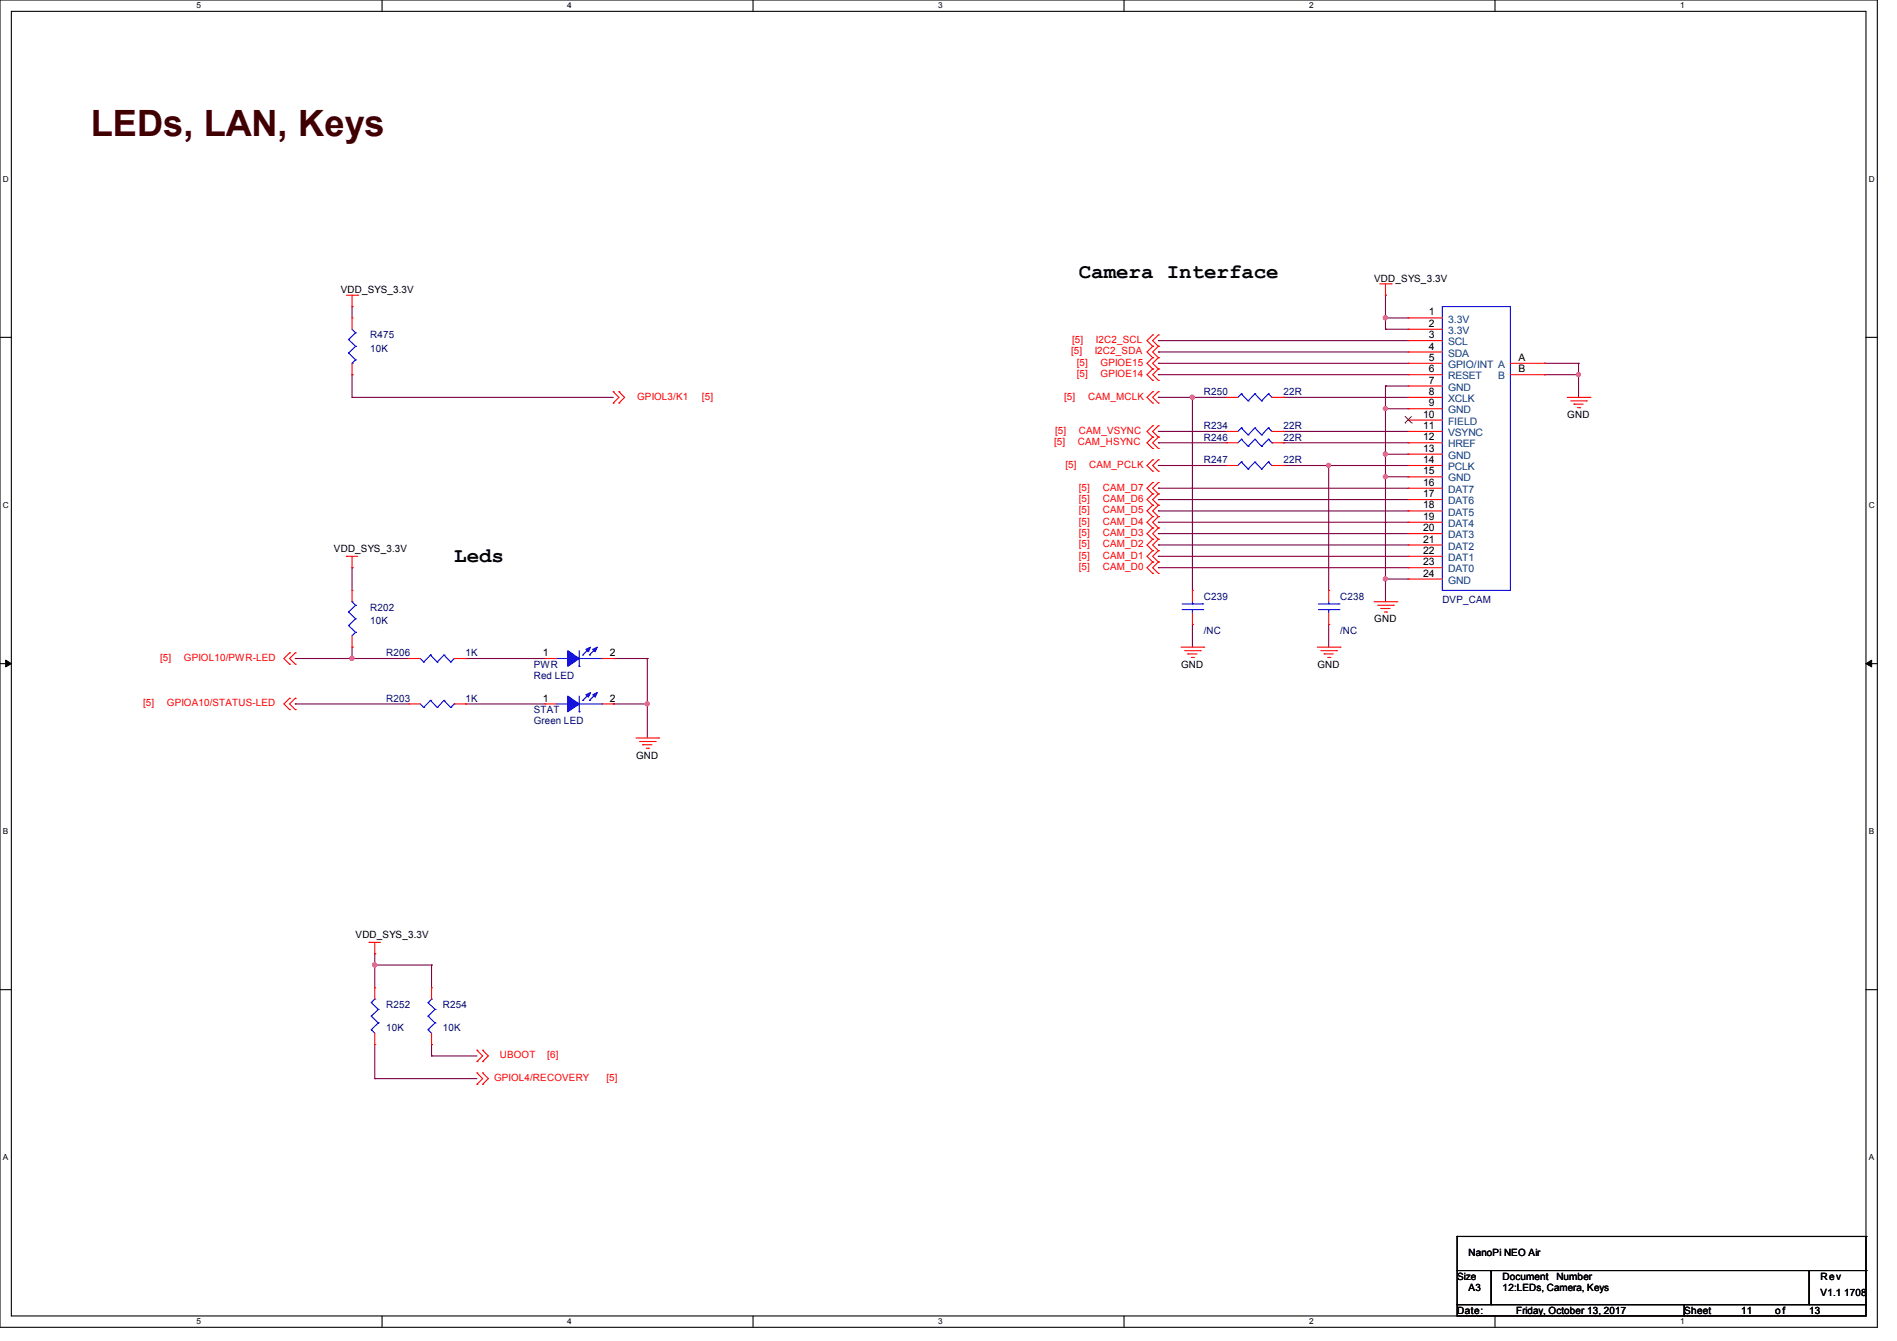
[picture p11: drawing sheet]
<svg xmlns="http://www.w3.org/2000/svg" width="297mm" height="210mm" viewBox="0 0 297 210" stroke-linecap="round" stroke-linejoin="round" font-family="sans-serif">
<path d="M0 0h293.9v207.9h-293.9zM1.8 1.8h290.3v204.3h-290.3z" fill="none" stroke="#000" stroke-width=".17"/>
<g fill="#fff">
<path d="M30.8 .2h.7v1.4h-.7z"/>
<path d="M30.8 206.2h.7v1.4h-.7z"/>
</g>
<path d="M59.8 0v1.8M59.8 206.1v1.8" fill="none" stroke="#000" stroke-width=".17"/>
<g fill="#fff">
<path d="M88.8 .2h.7v1.4h-.7z"/>
<path d="M88.8 206.2h.7v1.4h-.7z"/>
</g>
<path d="M117.9 0v1.8M117.9 206.1v1.8" fill="none" stroke="#000" stroke-width=".17"/>
<g fill="#fff">
<path d="M146.9 .2h.7v1.4h-.7z"/>
<path d="M146.9 206.2h.7v1.4h-.7z"/>
</g>
<path d="M176 0v1.8M176 206.1v1.8" fill="none" stroke="#000" stroke-width=".17"/>
<g fill="#fff">
<path d="M205 .2h.7v1.4h-.7z"/>
<path d="M205 206.2h.7v1.4h-.7z"/>
</g>
<path d="M234.1 0v1.8M234.1 206.1v1.8" fill="none" stroke="#000" stroke-width=".17"/>
<g fill="#fff">
<path d="M263.1 .2h.6v1.4h-.6z"/>
<path d="M263.1 206.2h.6v1.4h-.6z"/>
<path d="M.5 27.3h.9v1.4h-.9z"/>
<path d="M292.6 27.3h.9v1.4h-.9z"/>
<path d="M.5 78.4h.9v1.4h-.9z"/>
<path d="M292.6 78.4h.9v1.4h-.9z"/>
</g>
<path d="M0 52.8h1.8M292.1 52.8h1.8" fill="none" stroke="#000" stroke-width=".17"/>
<g fill="#fff">
<path d="M.5 129.5h.8v1.4h-.8z"/>
<path d="M292.6 129.5h.8v1.4h-.8z"/>
</g>
<path d="M0 103.9h1.8M292.1 103.9h1.8" fill="none" stroke="#000" stroke-width=".17"/>
<path d="M.9 103.4l.9 .5-.9 .5zM292.1 103.9l.9-.5v1z" fill="#000" stroke="#000" stroke-width=".16"/>
<g fill="#fff">
<path d="M.5 180.5h.8v1.4h-.8z"/>
<path d="M292.6 180.5h.8v1.4h-.8z"/>
</g>
<g fill="none" stroke="#000" stroke-width=".17">
<path d="M0 155h1.8M292.1 155h1.8M228.1 199h5.4v5.3h-5.4zM228.1 193.6h.1M228.1 193.6v5.4M228.1 193.6h64M233.5 199h49.8v5.3h-49.8zM283.3 199h8.8v5.3h-8.8zM292.1 193.6h.1M292.1 199h.1M292.1 193.6v5.4M228.1 204.3h35.6v1.8h-35.6z"/>
<path d="M263.7 204.3h28.4v1.8h-28.4z"/>
</g>
<g fill="none" stroke="#800040" stroke-width=".17">
<path d="M55.1 58.7h.1M55.1 48h.1M55.1 48v1.8M55.1 58.7v3.5M181.4 56.9h.1M181.4 58.7h.1M181.4 55.1h.1M181.4 53.3h.1M181.4 56.9h39.1M181.4 58.7h39.1M181.4 55.1h39.1M181.4 53.3h39.1"/>
<path d="M216.9 49.8h.1M216.9 51.6h.1M216.9 46.2h.1M216.9 46.2v5.4M216.9 49.8h3.6M216.9 51.6h3.6M241.8 58.7h.1M241.8 56.9h.1M241.8 56.9h5.3M241.8 58.7h5.3M247.1 58.7h.1M247.1 56.9h.1"/>
<path d="M247.1 56.9v5.3M55.1 62.2h.1M55.1 62.2h40.9M181.4 78.2h.1M181.4 76.5h.1M181.4 67.6h.1M181.4 72.9h.1M181.4 69.3h.1M181.4 62.2h.1M181.4 62.2h10.6M181.4 72.9h10.6M181.4 78.2h39.1"/>
<path d="M181.4 69.3h10.6M181.4 67.6h10.6M181.4 76.5h39.1M186.7 62.2h.1M186.7 62.2v30.3M200.9 72.9h.1M200.9 69.3h.1M200.9 67.6h.1M200.9 62.2h.1M200.9 62.2h19.6M200.9 72.9h19.6M200.9 69.3h19.6"/>
<path d="M200.9 67.6h19.6M208 72.9h.1M208 72.9v19.6M216.9 71.1h.1M216.9 60.5h.1M216.9 74.7h.1M216.9 64h.1M216.9 71.1h3.6M216.9 60.5v33.7M216.9 60.5h3.6M216.9 64h3.6M216.9 74.7h3.6"/>
<path d="M55.1 88.9h.1M55.1 88.9v3.6M181.4 81.8h.1M181.4 80h.1M181.4 88.9h.1M181.4 87.1h.1M181.4 85.3h.1M181.4 83.6h.1M181.4 81.8h39.1M181.4 80h39.1M181.4 88.9h39.1M181.4 87.1h39.1"/>
<path d="M181.4 85.3h39.1M181.4 83.6h39.1M186.7 97.8h.1M186.7 97.8v3.5M208 97.8h.1M208 97.8v3.5M216.9 90.7h.1M216.9 90.7h3.6M46.2 110.2h.1M46.2 103.1h.1M46.2 110.2h17.8M46.2 103.1h17.8"/>
<path d="M55.1 103.1h.1M55.1 101.3h.1M55.1 101.3v1.8M72.9 110.2h.1M72.9 103.1h.1M72.9 110.2h12.4M72.9 103.1h12.4M96 103.1h.1M96 110.2h.1M96 110.2h5.3M96 103.1h5.3M101.3 110.2h.1"/>
<path d="M101.3 103.1h.1M101.3 103.1v12.5M58.7 151.1h.1M58.7 149.4h.1M58.7 149.4v5.3M58.7 151.1h8.9M67.6 151.1h.1M67.6 151.1v3.6M58.7 163.6h.1M58.7 168.9h.1M58.7 163.6v5.3M58.7 168.9h16"/>
<path d="M67.6 163.6h.1M67.6 165.4h.1M67.6 163.6v1.8M67.6 165.4h7.1"/>
</g>
<g fill="#f0f" stroke="#f0f" stroke-width=".17">
<circle cx="55.1" cy="103.1" r=".32"/>
<circle cx="101.3" cy="110.2" r=".32"/>
<circle cx="58.7" cy="151.1" r=".32"/>
<circle cx="208" cy="72.9" r=".32"/>
<circle cx="247.1" cy="58.7" r=".32"/>
<circle cx="216.9" cy="64" r=".32"/>
<circle cx="216.9" cy="90.7" r=".32"/>
<circle cx="216.9" cy="74.7" r=".32"/>
<circle cx="216.9" cy="71.1" r=".32"/>
<circle cx="216.9" cy="49.8" r=".32"/>
<circle cx="186.7" cy="62.2" r=".32"/>
</g>
<g fill="none" stroke="#f00" stroke-width=".17">
<path d="M54.2 46.2h1.8M55.1 48h.1M55.1 49.8h.1M55.1 58.7h.1M55.1 46.2v1.8M55.1 49.8v1.8M55.1 56.9v1.8M56 46.2h.1M180.5 57.8h.1M180.5 56h.1M180.5 59.6h.1M180.5 54.2h.1"/>
<path d="M180.5 52.5h.1M180.5 56l-.9 .9 .9 .9M180.5 57.8l-.9 .9 .9 .9M180.5 54.2l-.9 .9 .9 .9M180.5 52.5l-.9 .8 .9 .9M181.4 57.8h.1M181.4 56h.1M181.4 59.6h.1M181.4 54.2h.1M181.4 52.5h.1M181.4 56l-.9 .9 .9 .9M181.4 57.8l-.9 .9 .9 .9"/>
<path d="M181.4 54.2l-.9 .9 .9 .9M181.4 52.5l-.9 .8 .9 .9M216 44.4h1.8M216.9 46.2h.1M216.9 44.4v1.8M217.8 44.4h.1M220.5 49.8h.1M220.5 51.6h.1M220.5 53.3h.1M220.5 55.1h.1M220.5 56.9h.1M220.5 58.7h.1"/>
<path d="M220.5 49.8h5.3M220.5 51.6h5.3M220.5 53.3h5.3M220.5 55.1h5.3M220.5 56.9h5.3M220.5 58.7h5.3M236.5 56.9h5.3M236.5 58.7h5.3M241.8 56.9h.1M241.8 58.7h.1M96 61.3h.1M96 63.1h.1"/>
<path d="M96 61.3l.9 .9-.9 .9M96.9 61.3h.1M96.9 63.1h.1M96.9 61.3l.9 .9-.9 .9M180.5 70.2h.1M180.5 68.5h.1M180.5 63.1h.1M180.5 61.3h.1M180.5 73.8h.1M180.5 72h.1M180.5 66.7h.1M180.5 77.3h.1"/>
<path d="M180.5 75.6h.1M180.5 79.1h.1M180.5 68.5l-.9 .8 .9 .9M180.5 61.3l-.9 .9 .9 .9M180.5 72l-.9 .9 .9 .9M180.5 66.7l-.9 .9 .9 .9M180.5 75.6l-.9 .9 .9 .8M180.5 77.3l-.9 .9 .9 .9M180.5 79.1l-.9 .9 .9 .9M181.4 70.2h.1M181.4 68.5h.1M181.4 63.1h.1"/>
<path d="M181.4 61.3h.1M181.4 73.8h.1M181.4 72h.1M181.4 66.7h.1M181.4 77.3h.1M181.4 75.6h.1M181.4 79.1h.1M181.4 68.5l-.9 .8 .9 .9M181.4 61.3l-.9 .9 .9 .9M181.4 72l-.9 .9 .9 .9M181.4 66.7l-.9 .9 .9 .9M181.4 75.6l-.9 .9 .9 .8"/>
<path d="M181.4 77.3l-.9 .9 .9 .9M181.4 79.1l-.9 .9 .9 .9M192 72.9h.1M192 62.2h.1M192 69.3h.1M192 67.6h.1M192 62.2h1.8M192 72.9h1.8M192 67.6h1.8M192 69.3h1.8M199.1 62.2h1.8M199.1 72.9h1.8"/>
<path d="M199.1 67.6h1.8M199.1 69.3h1.8M200.9 72.9h.1M200.9 62.2h.1M200.9 69.3h.1M200.9 67.6h.1M220.5 60.5h.1M220.5 62.2h.1M220.5 64h.1M220.5 65.8h.1M220.5 67.6h.1M220.5 69.3h.1"/>
<path d="M220.5 71.1h.1M220.5 72.9h.1M220.5 74.7h.1M220.5 76.5h.1M220.5 78.2h.1M220.5 62.2h5.3M220.5 72.9h5.3M220.5 60.5h5.3M220.5 64h5.3M220.5 65.8h5.3M220.5 67.6h5.3M220.5 69.3h5.3"/>
<path d="M220.5 71.1h5.3M220.5 74.7h5.3M220.5 76.5h5.3M220.5 78.2h5.3M245.4 62.2h3.5M245.9 62.8h2.5M246.4 63.3h.1M246.4 63.3h1.5M247 63.8h.3M247.3 63.8h.1M248.4 62.8h.1M248.9 62.2h.1"/>
<path d="M54.2 87.1h.1M54.2 87.1h1.8M55.1 88.9h.1M55.1 92.5h.1M55.1 87.1v1.8M55.1 92.5v1.7M55.1 99.6v1.7M180.5 88h.1M180.5 86.2h.1M180.5 89.8h.1M180.5 82.7h.1M180.5 80.9h.1"/>
<path d="M180.5 84.5h.1M180.5 86.2l-.9 .9 .9 .9M180.5 88l-.9 .9 .9 .9M180.5 80.9l-.9 .9 .9 .9M180.5 82.7l-.9 .9 .9 .9M180.5 84.5l-.9 .8 .9 .9M181.4 88h.1M181.4 86.2h.1M181.4 89.8h.1M181.4 82.7h.1M181.4 80.9h.1M181.4 84.5h.1"/>
<path d="M181.4 86.2l-.9 .9 .9 .9M181.4 88l-.9 .9 .9 .9M181.4 80.9l-.9 .9 .9 .9M181.4 82.7l-.9 .9 .9 .9M181.4 84.5l-.9 .8 .9 .9M186.7 92.5h.1M186.7 97.8h.1M186.7 92.5v1.7M186.7 96v1.8M208 92.5h.1M208 97.8h.1M208 92.5v1.7"/>
<path d="M208 96v1.8M215.1 94.2h3.6M215.7 94.8h2.4M216.2 95.3h.1M216.2 95.3h1.4M216.7 95.8h.4M217.1 95.8h.1M218.1 94.8h.1M218.7 94.2h.1M220.5 80h.1M220.5 81.8h.1M220.5 83.6h.1"/>
<path d="M220.5 85.3h.1M220.5 87.1h.1M220.5 88.9h.1M220.5 90.7h.1M220.5 87.1h5.3M220.5 80h5.3M220.5 81.8h5.3M220.5 83.6h5.3M220.5 85.3h5.3M220.5 88.9h5.3M220.5 90.7h5.3M45.3 104h.1"/>
<path d="M45.3 102.2h.1M45.3 111.1h.1M45.3 109.3h.1M45.3 102.2l-.9 .9 .9 .9M45.3 109.3l-.9 .9 .9 .9M46.2 104h.1M46.2 102.2h.1M46.2 111.1h.1M46.2 109.3h.1M46.2 102.2l-.9 .9 .9 .9M46.2 109.3l-.9 .9 .9 .9M55.1 101.3h.1"/>
<path d="M64 110.2h.1M64 103.1h.1M64 103.1h1.8M64 110.2h1.8M71.1 103.1h1.8M71.1 110.2h1.8M72.9 110.2h.1M72.9 103.1h.1M85.3 103.1h.1M85.3 110.2h.1M85.3 103.1h1.8M85.3 110.2h1.8"/>
<path d="M94.2 103.1h1.8M94.2 110.2h1.8M96 103.1h.1M96 110.2h.1M99.6 115.6h3.5M100.1 116.1h2.5M100.6 116.6h.1M100.6 116.6h1.5M101.2 117.2h.3M101.5 117.2h.1M102.6 116.1h.1M103.1 115.6h.1"/>
<path d="M184.9 101.3h3.6M185.5 101.9h2.4M186 102.4h.1M186 102.4h1.4M186.5 103h.4M186.9 103h.1M187.9 101.9h.1M188.5 101.3h.1M206.2 101.3h3.6M206.8 101.9h2.5M207.3 102.4h.1M207.3 102.4h1.4"/>
<path d="M207.9 103h.3M208.2 103h.1M209.3 101.9h.1M209.8 101.3h.1M57.8 147.6h.1M57.8 147.6h1.8M58.7 149.4h.1M58.7 154.7h.1M58.7 147.6v1.8M58.7 154.7v1.8M67.6 154.7h.1M67.6 154.7v1.8"/>
<path d="M58.7 163.6h.1M58.7 161.8v1.8M67.6 163.6h.1M67.6 161.8v1.8M74.7 169.8h.1M74.7 168h.1M74.7 166.2h.1M74.7 164.5h.1M74.7 168l.9 .9-.9 .9M74.7 164.5l.9 .9-.9 .8M75.6 169.8h.1M75.6 168h.1"/>
<path d="M75.6 166.2h.1M75.6 164.5h.1M75.6 168l.9 .9-.9 .9M75.6 164.5l.9 .9-.9 .8"/>
</g>
<g fill="none" stroke="#00f" stroke-width=".17">
<path d="M54.6 53.2h.1M54.6 55.3h.1M54.6 53.2l1.1 1M54.6 55.3l1.1 1M55.1 56.9h.1M55.1 51.6l.6 .5M55.7 52.1h.1M55.7 54.2h.1M55.7 56.3h.1M55.7 52.1l-1.1 1.1M55.7 54.2l-1.1 1.1M55.7 56.3l-.6 .6"/>
<path d="M225.8 48h10.7v44.5h-10.7zM194.4 72.3h.1M194.4 61.7h.1M194.4 68.8h.1M194.4 67h.1M194.4 72.3l-.6 .6M194.4 72.3l1 1.1M194.4 61.7l-.6 .5M194.4 61.7l1 1.1M194.4 68.8l-.6 .5M194.4 68.8l1 1.1M194.4 67l-.6 .6"/>
<path d="M194.4 67l1 1.1M195.4 73.4h.1M195.4 62.8h.1M195.4 69.9h.1M195.4 68.1h.1M196.5 72.3h.1M196.5 61.7h.1M196.5 68.8h.1M196.5 67h.1M196.5 72.3l-1.1 1.1M196.5 72.3l1 1.1M196.5 61.7l-1.1 1.1"/>
<path d="M196.5 61.7l1 1.1M196.5 68.8l-1.1 1.1M196.5 68.8l1 1.1M196.5 67l-1.1 1.1M196.5 67l1 1.1M197.5 73.4h.1M197.5 62.8h.1M197.5 69.9h.1M197.5 68.1h.1M198.6 72.3h.1M198.6 61.7h.1M198.6 68.8h.1"/>
<path d="M198.6 67h.1M198.6 72.3l-1.1 1.1M198.6 72.3l.5 .6M198.6 61.7l-1.1 1.1M198.6 61.7l.5 .5M198.6 68.8l-1.1 1.1M198.6 68.8l.5 .5M198.6 67l-1.1 1.1M198.6 67l.5 .6M199.1 72.9h.1M199.1 62.2h.1M199.1 69.3h.1"/>
<path d="M199.1 67.6h.1M54.6 98h.1M54.6 95.8h.1M54.6 98l1.1 1M54.6 95.8l1.1 1.1M55.1 94.2h.1M55.1 94.2l.6 .6M55.7 99h.1M55.7 96.9h.1M55.7 94.8h.1M55.7 99l-.6 .6M55.7 96.9l-1.1 1.1"/>
<path d="M55.7 94.8l-1.1 1M185.1 95.5h3.2M185.1 94.6h3.2M186.7 94.6h.1M186.7 95.5h.1M186.7 94.2v.4M186.7 95.5v.5M188.3 95.5h.1M188.3 94.6h.1M206.4 95.5h3.2M206.4 94.6h3.2M208 94.6h.1"/>
<path d="M208 95.5h.1M208 94.2v.4M208 95.5v.5M209.6 95.5h.1M209.6 94.6h.1M65.8 110.2l.5 .6M65.8 103.1l.5 .6M66.3 110.8h.1M66.3 103.7h.1M67.4 109.7h.1M67.4 102.6h.1M67.4 109.7l-1.1 1.1"/>
<path d="M67.4 109.7l1.1 1.1M67.4 102.6l-1.1 1.1M67.4 102.6l1.1 1.1M68.5 110.8h.1M68.5 103.7h.1M69.5 109.7h.1M69.5 102.6h.1M69.5 109.7l-1 1.1M69.5 109.7l1.1 1.1M69.5 102.6l-1 1.1M69.5 102.6l1.1 1.1M70.6 110.8h.1"/>
<path d="M70.6 103.7h.1M71.1 110.2h.1M71.1 103.1h.1M71.1 110.2l-.5 .6M71.1 103.1l-.5 .6M87.1 103.1h1.8M87.1 110.2h1.8M88.9 103.1h.1M88.9 110.2h.1M90.7 104.4h.1M90.7 111.5h.1M90.7 101.9v2.5"/>
<path d="M90.7 109v2.5M90.7 103.1h3.5M90.7 110.2h3.5M91.2 102.6h.1M91.2 109.7h.1M92.3 102.6h.1M92.3 109.7h.1M92.3 101.5l-1.1 1.1M92.3 108.6l-1.1 1.1M93.3 101.5l-1 1.1M93.3 108.6l-1 1.1M94.2 103.1h.1"/>
<path d="M94.2 110.2h.1M58.1 159.1h.1M58.1 157h.1M58.1 159.1l1.1 1.1M58.1 157l1.1 1.1M58.7 156.5h.1M58.7 156.5l-.6 .5M59.2 158.1h.1M59.2 158.1l-1.1 1M67 159.1h.1M67 157h.1M67 159.1l1.1 1.1"/>
<path d="M67 157l1.1 1.1M67.6 156.5h.1M67.6 156.5l-.6 .5M68.1 158.1h.1M68.1 158.1l-1.1 1M58.1 161.2h.1M58.1 161.2l.6 .6M59.2 160.2h.1M59.2 160.2l-1.1 1M67 161.2h.1M67 161.2l.6 .6M68.1 160.2h.1"/>
<path d="M68.1 160.2l-1.1 1"/>
</g>
<path d="M220 66.2h.1M220 65.2l1 1M221 66.2h.1M221 65.2l-1 1" fill="none" stroke="#804000" stroke-width=".16"/>
<g fill="#00f" stroke="#00f" stroke-width=".17">
<path d="M88.9 101.9l1.8 1.2-1.8 1.3z" fill-rule="evenodd"/>
<path d="M92.8 101.7l.7-.4-.3 .8z" fill-rule="evenodd"/>
<path d="M91.7 101.7l.8-.4-.4 .8z" fill-rule="evenodd"/>
<path d="M88.9 109l1.8 1.2-1.8 1.3z" fill-rule="evenodd"/>
<path d="M92.8 108.8l.7-.3-.3 .7z" fill-rule="evenodd"/>
<path d="M91.7 108.8l.8-.3-.4 .7z" fill-rule="evenodd"/>
</g>
<text font-size="5.7" fill="#400000" x="14.2" y="21.3">LEDs, LAN, Keys</text>
<g font-size="3.3">
<text x="168.9" y="43.6">Camera Interface</text>
<text x="71.1" y="88.1">Leds</text>
</g>
<g font-size="1.6">
<text x="53.3" y="45.9">VDD_SYS_3.3V</text>
<text x="215.2" y="44.1">VDD_SYS_3.3V</text>
<text x="223.7" y="49.4">1</text>
<text x="223.7" y="51.2">2</text>
<text x="223.7" y="53">3</text>
<text x="223.7" y="54.7">4</text>
<text x="223.7" y="56.5">5</text>
<text x="223.7" y="58.3">6</text>
<text x="237.7" y="56.5">A</text>
<text x="237.7" y="58.3">B</text>
<text x="222.8" y="65.4">10</text>
<text x="223.7" y="60.1">7</text>
<text x="223.7" y="61.8">8</text>
<text x="223.7" y="63.6">9</text>
<text x="245.4" y="65.4">GND</text>
<text x="222.8" y="67.2">11</text>
<text x="222.8" y="69">12</text>
<text x="222.8" y="70.7">13</text>
<text x="222.8" y="72.5">14</text>
<text x="222.8" y="74.3">15</text>
<text x="222.8" y="76.1">16</text>
<text x="222.8" y="77.9">17</text>
<text x="222.8" y="79.6">18</text>
<text x="222.8" y="81.4">19</text>
<text x="222.8" y="83.2">20</text>
<text x="52.3" y="86.4">VDD_SYS_3.3V</text>
<text x="222.8" y="85">21</text>
<text x="222.8" y="86.7">22</text>
<text x="222.8" y="88.5">23</text>
<text x="222.8" y="90.3">24</text>
<text x="215.2" y="97.5">GND</text>
<text x="85" y="102.7">1</text>
<text x="95.5" y="102.7">2</text>
<text x="184.9" y="104.6">GND</text>
<text x="206.3" y="104.6">GND</text>
<text x="85" y="109.9">1</text>
<text x="95.5" y="109.9">2</text>
<text x="99.6" y="118.8">GND</text>
<text x="55.7" y="146.9">VDD_SYS_3.3V</text>
<text x="229.9" y="196.7">NanoPi NEO Air</text>
<text x="228.1" y="200.4">Size</text>
<text x="229.9" y="202.2">A3</text>
<text x="235.2" y="200.4">Document</text>
<text x="235.3" y="202.2">12:LEDs, Camera, Keys</text>
<text x="243.7" y="200.4">Number</text>
<text x="285" y="200.4">Rev</text>
<text x="285" y="202.9">V1.1 1708</text>
<text x="228.1" y="205.7">Date:</text>
<text x="237.4" y="205.7">Friday, October 13, 2017</text>
<text x="263.7" y="205.7">Sheet</text>
<text x="272.6" y="205.7">11</text>
<text x="277.9" y="205.7">o f</text>
<text x="283.3" y="205.7">13</text>
</g>
<g font-size="1.6" fill="#000080">
<text x="58" y="53">R475</text>
<text x="58" y="55.1">10K</text>
<text x="188.5" y="61.9">R250</text>
<text x="200.9" y="61.9">22R</text>
<text x="188.5" y="69">R246</text>
<text x="188.5" y="67.2">R234</text>
<text x="200.9" y="69">22R</text>
<text x="200.9" y="67.2">22R</text>
<text x="188.5" y="72.6">R247</text>
<text x="200.9" y="72.6">22R</text>
<text x="58" y="95.7">R202</text>
<text x="188.5" y="93.9">C239</text>
<text x="209.8" y="93.9">C238</text>
<text x="225.8" y="94.4">DVP_CAM</text>
<text x="58" y="97.8">10K</text>
<text x="188.5" y="99.2">/NC</text>
<text x="209.8" y="99.2">/NC</text>
<text x="60.5" y="102.8">R206</text>
<text x="72.9" y="102.8">1K</text>
<text x="83.6" y="104.6">PWR</text>
<text x="83.6" y="106.3">Red LED</text>
<text x="60.5" y="109.9">R203</text>
<text x="72.9" y="109.9">1K</text>
<text x="83.6" y="111.7">STAT</text>
<text x="83.6" y="113.5">Green LED</text>
<text x="60.5" y="157.9">R252</text>
<text x="60.5" y="161.5">10K</text>
<text x="69.3" y="157.9">R254</text>
<text x="69.3" y="161.5">10K</text>
</g>
<g font-size="1.6" fill="#f00">
<text x="167.9" y="53.7">[5]</text>
<text x="171.6" y="53.7">I2C2_SCL</text>
<text x="167.7" y="55.5">[5]</text>
<text x="168.6" y="57.3">[5]</text>
<text x="168.6" y="59.1">[5]</text>
<text x="171.4" y="55.5">I2C2_SDA</text>
<text x="172.3" y="57.3">GPIOE15</text>
<text x="172.3" y="59.1">GPIOE14</text>
<text x="99.7" y="62.6">GPIOL3/K1</text>
<text x="109.9" y="62.6">[5]</text>
<text x="166.6" y="62.6">[5]</text>
<text x="170.4" y="62.6">CAM_MCLK</text>
<text x="165" y="69.7">[5]</text>
<text x="165.2" y="67.9">[5]</text>
<text x="168.8" y="69.7">CAM_HSYNC</text>
<text x="168.9" y="67.9">CAM_VSYNC</text>
<text x="166.8" y="73.3">[5]</text>
<text x="168.9" y="76.8">[5]</text>
<text x="170.5" y="73.3">CAM_PCLK</text>
<text x="172.6" y="76.8">CAM_D7</text>
<text x="168.9" y="82.2">[5]</text>
<text x="168.9" y="83.9">[5]</text>
<text x="168.9" y="78.6">[5]</text>
<text x="168.9" y="80.4">[5]</text>
<text x="172.6" y="82.2">CAM_D4</text>
<text x="172.6" y="83.9">CAM_D3</text>
<text x="172.6" y="78.6">CAM_D6</text>
<text x="172.6" y="80.4">CAM_D5</text>
<text x="168.9" y="87.5">[5]</text>
<text x="168.9" y="89.3">[5]</text>
<text x="168.9" y="85.7">[5]</text>
<text x="172.6" y="87.5">CAM_D1</text>
<text x="172.6" y="89.3">CAM_D0</text>
<text x="172.6" y="85.7">CAM_D2</text>
<text x="25.1" y="103.5">[5]</text>
<text x="28.8" y="103.5">GPIOL10/PWR-LED</text>
<text x="22.4" y="110.6">[5]</text>
<text x="26.1" y="110.6">GPIOA10/STATUS-LED</text>
<text x="78.2" y="165.7">UBOOT</text>
<text x="85.7" y="165.7">[6]</text>
<text x="77.3" y="169.3">GPIOL4/RECOVERY</text>
<text x="95" y="169.3">[5]</text>
</g>
<g font-size="1.6" fill="#004080">
<text x="226.7" y="50.5">3.3V</text>
<text x="226.7" y="52.3">3.3V</text>
<text x="226.7" y="54.1">SCL</text>
<text x="226.7" y="55.8">SDA</text>
<text x="226.7" y="57.6">GPIO/INT A</text>
<text x="226.7" y="59.4">RESET</text>
<text x="234.5" y="59.4">B</text>
<text x="226.7" y="61.2">GND</text>
<text x="226.7" y="63">XCLK</text>
<text x="226.7" y="64.7">GND</text>
<text x="226.7" y="66.5">FIELD</text>
<text x="226.7" y="68.3">VSYNC</text>
<text x="226.7" y="70.1">HREF</text>
<text x="226.7" y="71.8">GND</text>
<text x="226.7" y="73.6">PCLK</text>
<text x="226.7" y="75.4">GND</text>
<text x="226.7" y="77.2">DAT7</text>
<text x="226.7" y="79">DAT6</text>
<text x="226.7" y="80.7">DAT5</text>
<text x="226.7" y="82.5">DAT4</text>
<text x="226.7" y="84.3">DAT3</text>
<text x="226.7" y="86.1">DAT2</text>
<text x="226.7" y="87.8">DAT1</text>
<text x="226.7" y="89.6">DAT0</text>
<text x="226.7" y="91.4">GND</text>
</g>
<g font-size="1.3">
<text x="30.8" y="1.3">5</text>
<text x="88.8" y="1.3">4</text>
<text x="146.9" y="1.3">3</text>
<text x="205" y="1.3">2</text>
<text x="263.1" y="1.3">1</text>
<text x=".5" y="28.4">D</text>
<text x="292.6" y="28.4">D</text>
<text x=".5" y="79.5">C</text>
<text x="292.6" y="79.5">C</text>
<text x=".5" y="130.6">B</text>
<text x="292.6" y="130.6">B</text>
<text x=".5" y="181.7">A</text>
<text x="292.6" y="181.7">A</text>
<text x="30.8" y="207.4">5</text>
<text x="88.8" y="207.4">4</text>
<text x="146.9" y="207.4">3</text>
<text x="205" y="207.4">2</text>
<text x="263.1" y="207.4">1</text>
</g>
</svg>
